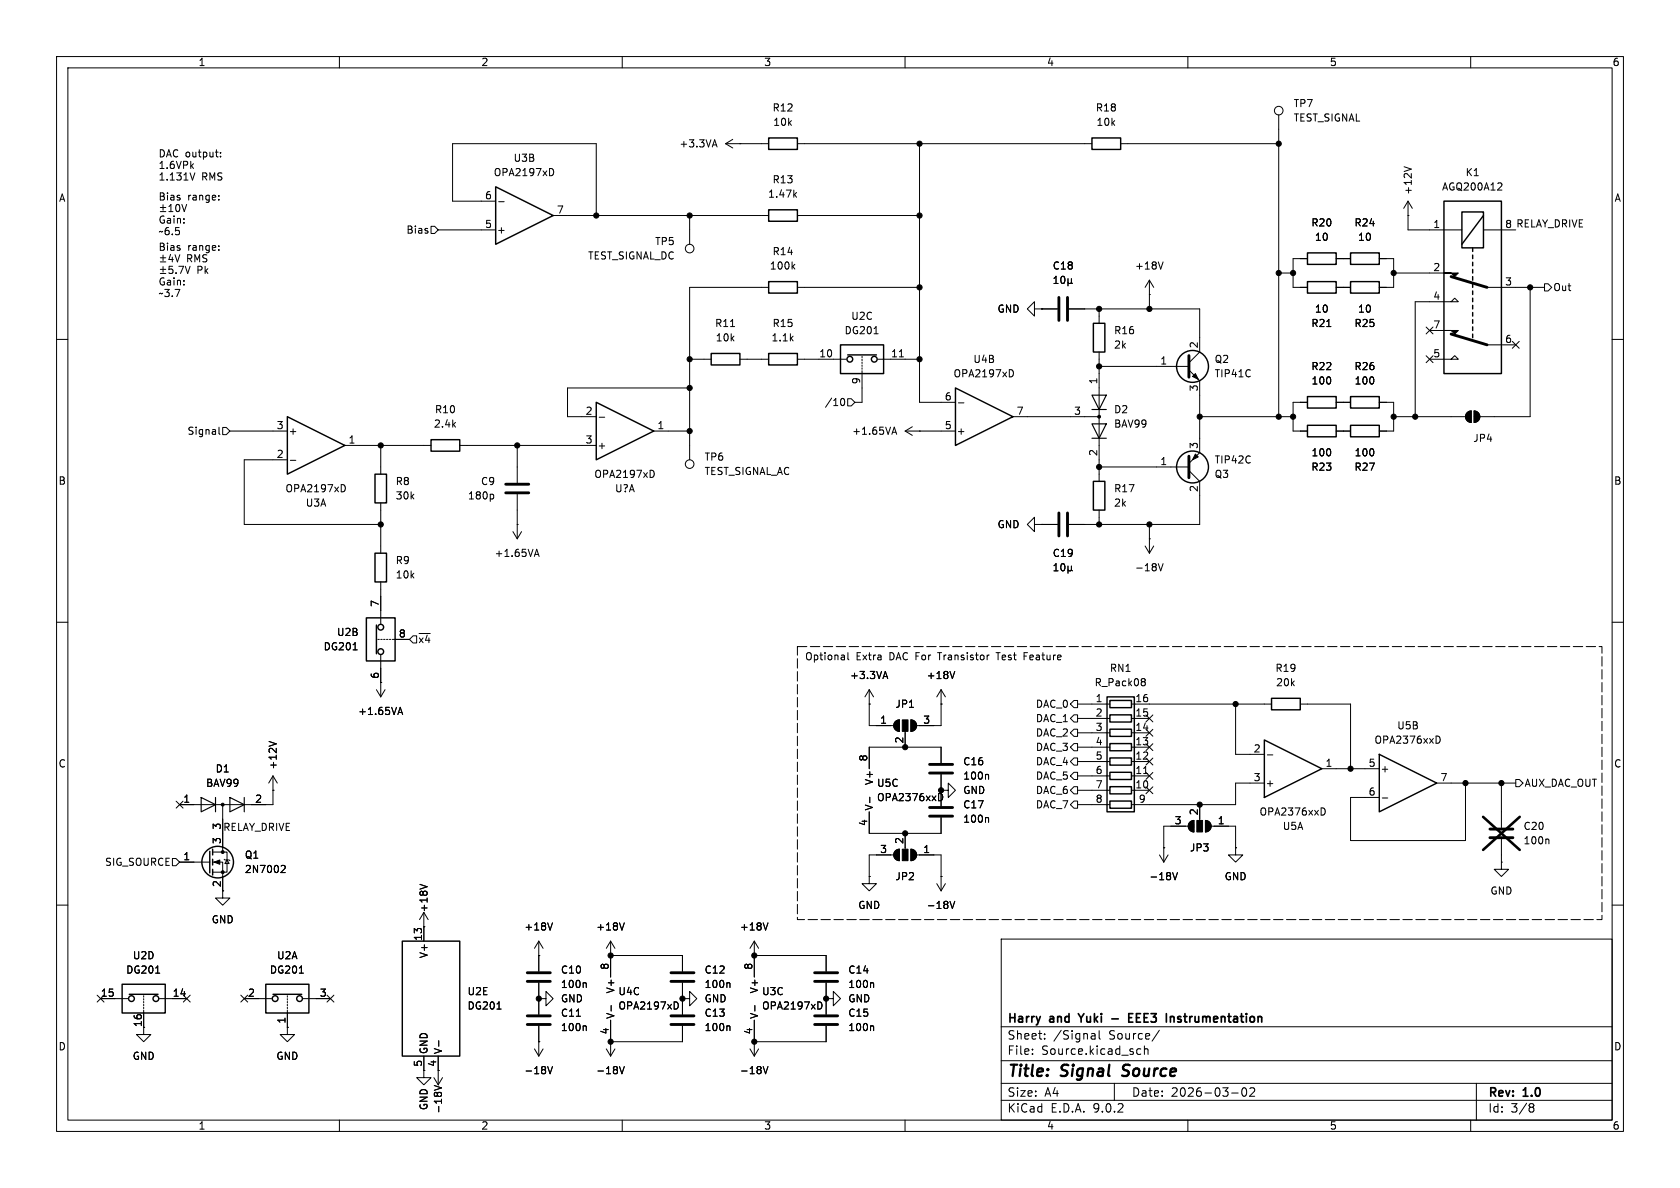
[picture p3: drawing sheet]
<svg xmlns="http://www.w3.org/2000/svg" width="297mm" height="210mm" viewBox="0 0 297 210" stroke-linecap="round" stroke-linejoin="round" font-family="sans-serif">
<g fill="none" stroke="#000" stroke-width=".18">
<path d="M10 10h277v190h-277zM12 12h273v186h-273zM60 10v2M110 10v2M160 10v2M210 10v2M260 10v2M28.3 36.7h1M28.3 37.4h1M28.8 36.2v1M29.9 37.4h.7M30.1 36.3l-.2 .2"/>
<path d="M30.2 36.1v1.3M31.1 36.4v.5l.1 .4 .2 .1 .3-.2v-.8M32.2 36.1l.4 1.3 .4-1.3M34.5 30.6l-.5 1.2M38.7 35.2v.2M38.7 34.6v.1M39 27.6v.1M39 27v.1M87.6 35.6h-7.6v-10.2h25.4v12.7M88.2 35.7h.9M97.5 29.8a.68 .68 0 0 1 .4 .6 .68 .68 0 0 1-.4 .7M97.8 38.1h38.1"/>
<path d="M121.9 38.1v5.1M126 25.6h.6M126.3 24.7l.5 1.3M128.3 25.4h7.6M128.3 25.4l1.2 .8M129.5 24.6l-1.2 .8M130.8 25.4h.1M140.5 34.4l.3 .5M140.8 34l-.5 .5M141 25.4h52M141 38.1h21.6M162.6 25.4v45.7h6.3"/>
<path d="M198.1 25.4h28M226.1 20.3v53.4M248.2 29.5l1.3 .4M248.9 38.1h.1M248.9 35.6l.8 1.2M248.9 35.6l-.7 1.2M248.9 35.6v5h9.5M265.3 32.3l.2 .3v.3l-.8 .7h.8M28.3 45.6h1M28.3 46.3h1M28.3 47.6h1M28.3 48.3h1"/>
<path d="M28.8 45.1v1M28.8 47.1v1M30.2 45l-.3 .9h.7M30.5 45.5v.8M30.5 47.1h-.6v.6l.1-.1h.5l.1 .2-.1 .4-.2 .1-.4-.1M30.9 45l.5 1.3 .4-1.3M31.1 48.2v.1M31.6 47.1h.9l-.6 1.2M32.8 47.1l.4 1.2 .4-1.2M38.7 43.5v.1M38.7 44.1v.2M76.2 40h.6l.7 .6-.7 .7h-.6z"/>
<path d="M77.5 40.6h10.1M129.1 57.7h.8M135.9 50.8h-14v30.5M140.2 47.1l.3 .5M140.5 46.7l-.5 .5M141 50.8h21.6M154.5 59h.7M182.9 54.6v-1.3l-1.3 1.3 1.3 1.3v-1.3h1.2M184.1 54.6h.1M184.1 54.6h2.8M186.3 49.2l.4-.4v1.3M186.3 50.1h.8"/>
<path d="M187.7 49l.1-.2a.68 .68 0 0 1 .5 .7 .68 .68 0 0 1-.5 .6l-.1-.1-.2-.4zM188.8 49.3v1.2M188.8 49.9l.2 .2h.2l.2-.2M189 54.6h23.1v7.6l-1.9 1.9M189.4 49.3v.6M189.4 49.9l.2 .2M194.3 54.6v2.6M203.2 52.1h.1M203.2 49.5v5.1M203.2 49.5l-.8 1.3M203.2 49.5l.8 1.3M205.6 46.3l-.4 1.3"/>
<path d="M226.1 48.3h2.5M231.1 45.7h-2.5v5.1h2.5M234.6 57.7h.7M236.2 45.7h2.6M236.2 50.8h2.6M243.8 45.7h2.6v5.1h-2.6M246.4 48.3h8.9M252.1 57.8l1.2 1.2M252.7 58.4h2.6M253.3 57.8l-1.2 1.2M256.5 53.3l.7-.6 .6 .6h-7.6v20.4M262.3 40.6h5.7"/>
<path d="M262.9 50.8h10.1M270.5 50.8v22.9h-8.9M273 50.2h.7l.6 .6-.6 .6h-.7zM10 60h2M38.7 75.5v1.1l.2 .2M39.4 75.6h.6l.6 .6-.6 .6h-.6zM40.6 76.2h10.2M61 78.7h15.2M67.3 78.7v5.1M81.3 78.7h24.1M91.4 78.7v6.6M105.9 73.8h1"/>
<path d="M115.6 76.2h6.3M121.9 68.6h-21.6v5.1h5.1M121.9 63.5h3.8M130.8 63.5h5.1M141 63.5h8.6M148.7 70.6l.2-.2a.68 .68 0 0 1 .4 .7 .68 .68 0 0 1-.4 .6l-.2-.1M149.9 70.5h.6l.6 .6-.6 .7h-.6zM152.4 65.5v5.6h-1.3M152.4 63v.2M152.4 63.5v.3M152.4 64v.3M152.4 64.5v.3"/>
<path d="M152.4 65v.3M155.2 63.5h7.4M157.7 76.8l.4-1.3 .4 1.3M157.8 76.4h.6M159 63.1h.7M160 76.2h8.9M160 76.2l1.3 .8M161.3 75.4l-1.3 .8M162.6 76.2h.1M169.4 71.2h1M178.7 65.3a.68 .68 0 0 1 .5 .7 .68 .68 0 0 1-.5 .6M179.1 73.7h15.2"/>
<path d="M194.3 62.2v22.9M194.3 64.8h15.9M210.2 65.4l1.9 1.9v12.7l-1.9 1.9M212.1 73.7h16.5M231.1 71.1h-2.5v5.1h2.5M236.2 71.1h2.6M236.2 76.2h2.6M243.8 71.1h2.6v5.1h-2.6M246.4 73.7h12.7M252.1 62.9l1.2 1.2M252.7 63.5h5.1l-.6-.6-.7 .6M253.3 62.9l-1.2 1.2"/>
<path d="M259.4 72.9l.7-.3v2.1a1.02 1.02 0 0 1-.9-.7 1.02 1.02 0 0 1 .2-1.1zM260.6 72.6a1.02 1.02 0 0 1 1 1.1 1.02 1.02 0 0 1-1 1zM262.9 61h5.1M267.4 60.4l1.2 1.2M268.6 60.4l-1.2 1.2M285 60h2M50.8 81.3h-7.6v11.4h24.1M51.3 81.4h1M60.6 85.7a.68 .68 0 0 1 .5 .6 .68 .68 0 0 1-.5 .6M67.3 88.9v8.9M87 87.4l.3 .2v.4l-.3 .2M90.7 94l.7 1.3"/>
<path d="M91.4 92.7h.1M91.4 87.4v7.9M92.2 94l-.8 1.3M94.5 98.4l.4-1.3 .4 1.3M94.6 98h.6M115.2 83.1a.68 .68 0 0 1 .5 .7 .68 .68 0 0 1-.5 .6M182.9 92.7v-1.3l-1.3 1.3 1.3 1.3v-1.3h1.2M184.1 92.7h.1M184.1 92.7h2.8M187.7 99.8l.1-.2a.68 .68 0 0 1 .5 .7 .68 .68 0 0 1-.5 .6l-.1-.1-.2-.4zM194.3 90.2v2.5M194.3 82.6h15.9"/>
<path d="M202.4 96.5l.8 1.3M203.2 95.3h.1M203.2 92.7v5.1M204 96.5l-.8 1.3M204.8 99.6l.4 1.3 .4-1.3M210.2 83.2l1.9 1.9v7.6h-23.1M10 110h2M62.4 114.9h.7M66.8 113h.3M67.3 102.9v7.3M67.3 115.8v7.4M67.3 113h.3"/>
<path d="M67.8 113h.3M68.3 113h.3M68.8 113h.3M69.3 113h3.1M73 112.4h.7v1.3h-.7l-.6-.7zM74.1 112h2M149.9 115.4v1.1l.2 .1M156.2 119.6h.6M156.5 118.7l.4 1.3M168.8 118.7l-.4 1.3M174.8 115.8h.1M176.1 115.4h.7"/>
<path d="M181 116h.5M181.6 115.4h-.6v1.2M186.3 100.9h.8M186.3 100l.4-.4v1.3M188.8 100.7l.2 .2h.2l.2-.2M188.8 100.1v1.2M189.4 100.7l.2 .2M189.4 100.1v.6M202 120h.2l.3 .2-.3 .3M285 110h2M47.6 131.1l1.2 .4M48.3 139.7h.1"/>
<path d="M48.3 137.2v5h-16.6M48.3 137.2l.7 1.2M48.3 137.2l-.8 1.2M66.5 121.9l.8 1.3M67.3 120.7h.1M68.1 121.9l-.8 1.3M70.3 126.3l.5-1.3 .4 1.3M70.5 125.9h.6M153.7 124.5h.1M153.7 121.9l-.8 1.3M153.7 121.9l.7 1.3M153.7 121.9v6.4h4.3"/>
<path d="M158.3 127.6l.7-.3v2a1.02 1.02 0 0 1-.9-.6 1.02 1.02 0 0 1 .2-1.1zM160 129.3v2.8M161 127.3a1.02 1.02 0 0 1 1 1 1.02 1.02 0 0 1-1 1zM166.4 124.5h.1M166.4 139.7h1.2v-1.3l1.3 1.3-1.3 1.3v-1.3M166.4 139.7h.1M166.4 134.9v-2.8h-12.7v3.8M166.4 121.9v6.4h-4.3M166.4 136.9v5.6M166.4 121.9l-.8 1.3M166.4 121.9l.7 1.3M174.6 136.9l.2 .2v.6"/>
<path d="M189.2 134.6l.7-.6h.6v1.3h-.6zM189.2 137.2l.7-.7h.6v1.3h-.6zM189.2 127l.7-.6h.6v1.2h-.6zM189.9 131.4h.6v1.3h-.6l-.7-.6zM189.9 128.9h.6v1.3h-.6l-.7-.7zM189.9 139.1h.6v1.2h-.6l-.7-.6zM189.9 123.8h.6v1.3h-.6l-.7-.6zM190.5 124.5h5.7M190.5 127h5.7M190.5 129.5h5.7M190.5 132.1h5.7M190.5 134.6h5.7"/>
<path d="M190.5 137.2h5.7M190.5 139.7h5.7M200 124.5h24.8M200 127h3.2M200 129.5h3.2M200 132.1h3.2M200 134.6h3.2M200 137.2h3.2M200 139.7h3.2M202 120.5h.2M202.2 136.7h.7M202.2 120.5l.3 .2v.3l-.1 .2h-.4"/>
<path d="M202.6 134l1.2 1.2M202.6 131.5l1.2 1.2M202.6 139.1l1.2 1.2M202.6 128.9l1.2 1.2M202.6 126.4l1.2 1.2M202.6 136.6l1.2 1.2M203.8 134l-1.2 1.2M203.8 131.5l-1.2 1.2M203.8 139.1l-1.2 1.2M203.8 128.9l-1.2 1.2M203.8 126.4l-1.2 1.2M203.8 136.6l-1.2 1.2"/>
<path d="M218.4 124.5v8.9h5.1M223.5 138.4h-5.1v3.8h-18.4M224 133.4h1M229.9 124.5h8.9v11.4M233.7 135.9h10.1M253.9 130.1a.64 .64 0 0 1 .7 .7 .64 .64 0 0 1-.7 .6M254 138.4h14M259.1 138.4v10.2h-20.3v-7.6h5M265.4 138.4v7.9M268 137.8h.6l.6 .6-.6 .7h-.6zM30.5 151.8h.6l.6 .6-.6 .6h-.6zM31.1 141.6l1.3 1.2"/>
<path d="M31.7 152.4h5.4M32.4 141.6l-1.3 1.2M37.6 152.4h1.8v6.4h1.2l-1.2 1.2-1.3-1.2h1.3M37.6 150.6h2.5v3.6h-2.5M39.4 142.2v8.4M39.6 151.9l.2 .1h.7l.1 .1M40.1 152l.4 .7h-.7zM49.9 153h.4l.1 .3-.8 .9h.8M74.2 156.3l1.3 .5M153.7 154.9v1.3h1.2l-1.2 1.3-1.3-1.3h1.3M153.7 154.9h.1M153.7 143.5v3.8h12.7v-2.8"/>
<path d="M153.8 140.9v1M158 151.1h-4.3v3.8M158.3 150.4l.7-.3v2a1.02 1.02 0 0 1-.9-.6 1.02 1.02 0 0 1 .2-1.1zM160 147.3v2.8M161 150.1a1.02 1.02 0 0 1 1 1 1.02 1.02 0 0 1-1 1zM162.1 151.1h4.3v6.4M165.6 156.2l.8 1.3M165.9 140.3a.64 .64 0 0 1 .8 .6 .64 .64 0 0 1-.8 .6M166.4 154.9h.1M167.1 156.2l-.7 1.3M167.9 159.3l.5 1.3 .4-1.3M174.6 144.5l.2 .2v.7"/>
<path d="M189.9 141.6h.6v1.3h-.6l-.7-.7zM190.5 142.2h5.7M205 151.1l.7 1.3M205.7 149.9h.1M206.5 151.1l-.8 1.3M207.3 154.2l.4 1.3 .5-1.3M210.1 146.1h-4.4v6.3M210.4 145.3l.7-.3v2.1a1.02 1.02 0 0 1-1-.7 1.02 1.02 0 0 1 .3-1.1zM212.1 142.2v2.8M213.1 145a1.02 1.02 0 0 1 1 1.1 1.02 1.02 0 0 1-1 1zM214.1 146.1h4.3v3.8M218.4 149.9v1.2h1.3l-1.3 1.3-1.2-1.3h1.2"/>
<path d="M218.4 149.9h.1M233.6 142.8a.64 .64 0 0 1 .7 .7 .64 .64 0 0 1-.7 .6M244.4 141.1h.9M265.4 152.4v1.3h1.3l-1.3 1.2-1.2-1.2h1.2M265.4 152.4h.1M265.4 148.3v4.1M273.6 148.3l.2 .2v.7M10 160h2M17.2 175.9l1.2 1.2M17.8 176.5h4.8M18.4 175.9l-1.2 1.2M25.4 178.6v4.3h1.3l-1.3 1.3-1.3-1.3h1.3"/>
<path d="M25.4 176v.3M25.4 176.5v.3M25.4 177v.3M25.4 177.5v.3M25.4 178.1v.2M27.5 172h.7M28.2 176.5h4.8M32.4 175.9l1.2 1.2M33.6 175.9l-1.2 1.2M42.6 175.9l1.2 1.2M43.2 176.5h4.8M43.8 175.9l-1.2 1.2"/>
<path d="M50.8 176v.3M50.8 176.5v.3M50.8 177v.3M50.8 177.5v.3M50.8 178.1v.2M50.8 178.6v3M52.9 172h.7M53.6 176.5h4.8M57.8 175.9l1.2 1.2M59 175.9l-1.2 1.2M74.9 163.8h.1M74.9 161.3v5.1"/>
<path d="M74.9 161.3l-.7 1.3M74.9 161.3l.8 1.3M87.9 178.4h.7M95.2 168.9h.1M95.2 176.5h1.3v-1.2l1.3 1.2-1.3 1.3v-1.3M95.2 176.5h.1M95.2 166.4v5.3M95.2 173.7v5.6M95.2 166.4l-.7 1.2M95.2 166.4l.8 1.2M97.7 163.1l-.5 1.3M101.9 179.6h.7"/>
<path d="M103.5 173.7l.1 .2v.7M107.9 168.9h.1M107.9 166.4v6.3M107.9 166.4l-.7 1.2M107.9 166.4l.8 1.2M107.9 168.9h12.7v2.8M108 177.8v.9M110.4 163.1l-.5 1.3M119.5 177.1a.68 .68 0 0 1 .4 .6 .68 .68 0 0 1-.4 .7M120.6 176.5h1.3v-1.2l1.3 1.2-1.3 1.3v-1.3M120.6 176.5h.1M120.6 173.7v5.6"/>
<path d="M128.9 173.7l.1 .2v.7M133.3 168.9h.1M133.3 166.4l-.7 1.2M133.3 166.4l.8 1.2M133.3 166.4v6.3M133.3 168.9h12.7v2.8M133.4 177.8v.9M135.8 163.1l-.5 1.3M144.9 177.1a.68 .68 0 0 1 .4 .6 .68 .68 0 0 1-.4 .7M146 176.5h1.3v-1.2l1.3 1.2-1.3 1.3v-1.3M146 176.5h.1M146 173.7v5.6"/>
<path d="M154.3 173.7l.1 .2v.7M177 166h108v32h-108zM285 160h2M50.8 181.6v1.3h1.3l-1.3 1.3-1.3-1.3h1.3M50.8 181.6h.1M60 198v2M74.9 189.2v1.3h1.3l-1.3 1.3-1.2-1.3h1.2M74.9 189.2h.1M74.9 186.7v2.5M76.7 190.5l.8 1.3M76.8 191.9l1.2 .4-1.2 .4M77.5 186.7v5.1"/>
<path d="M77.6 184v.9M78.2 190.5l-.7 1.3M94.5 185.4l.7 1.3M95.2 184.2h.1M95.2 181.4v5.3M96 185.4l-.8 1.3M96.8 188.5l.4 1.3 .5-1.3M103.5 181.3l.1 .2v.7M107.2 185.4l.7 1.3M107.9 184.2h.1M107.9 180.3v6.4M108.7 185.4l-.8 1.3"/>
<path d="M109.5 188.5l.4 1.3 .5-1.3M110 198v2M120.6 181.4v2.8h-12.7M128.9 181.3l.1 .2v.7M132.6 185.4l.7 1.3M133.3 184.2h.1M133.3 180.3v6.4M134.1 185.4l-.8 1.3M134.9 188.5l.4 1.3 .5-1.3M146 181.4v2.8h-12.7M154.3 181.3l.1 .2v.7M160 198v2"/>
<path d="M177 194.5h108M177 191.5h108M177 187.5h108M177 181.5h108M182.5 186.3v.1M182.5 185.5v.1M184.7 183.6v.1M184.7 182.8v.1M193.1 182.7h.3l.2 .2v.8M193.6 183.6l-.5 .1M193.6 183.1h-.5M194.3 182.2v1.3l.2 .2"/>
<path d="M197 191.5v3M201.1 186.3h.6M201.1 185.5h.6M202.3 185.5l.2-.1 .4 .1 .1 .9M202.3 184.9v1.5M205 182.1l-1.3 2M210 198v2M217.7 193.2h1.2M219.7 192.4l.2-.1a.81 .81 0 0 1 .6 .6 .81 .81 0 0 1-.3 .8l-.2 .1a.81 .81 0 0 1-.3-1.4zM221 192.4l.5-.1 .2 .1 .1 .3-.9 1.1h.9M260 198v2M261 191.5v6.5"/>
<path d="M270.6 195.1l.4 .1 .2 .2-.3 .3M270.6 195.7h.3M270.9 195.7l.2 .2 .1 .4-.2 .2-.4 .1"/>
<circle cx="226.1" cy="19.6" r=".76"/>
<circle cx="121.9" cy="43.9" r=".76"/>
<circle cx="121.9" cy="82" r=".76"/>
</g>
<path d="M198.4 190.1l.2 .1M198.7 188.4l-.2 .4 .1 .2" fill="none" stroke="#000" stroke-width=".4"/>
<path d="M190.6 179.2l.5 .8M199.6 179.9h.5M200.3 179.2h-.7v1.5h.7M207.3 179.7l.3 .2v.8M196.6 180.1h1.1" fill="none" stroke="#000" stroke-width=".3"/>
<g fill="none" stroke="#000" stroke-width=".51">
<path d="M187.2 52.6v4M188.7 52.6v4M256.5 48.9l6.4 1.9M256.5 59.1l6.4 1.9M210.2 62.9v3.8M89.4 85.6h4.1M89.4 87.1h4.1M187.2 90.7v4M188.7 90.7v4M210.2 80.6v3.9M164.3 135.1h4.1M164.3 136.7h4.1"/>
<path d="M164.3 142.7h4.1M164.3 144.3h4.1M263.4 146.6h4.1M263.4 148.1h4.1M93.2 172h4.1M93.2 173.5h4.1M93.2 179.6h4.1M118.6 172h4.1M118.6 173.5h4.1M118.6 179.6h4.1M144 172h4.1M144 173.5h4.1"/>
<path d="M144 179.6h4.1M93.2 181.1h4.1M118.6 181.1h4.1M144 181.1h4.1"/>
</g>
<path d="M193 69.9h2.6l-1.3 2.5zM193 72.4h2.6M193 74.9h2.6l-1.3 2.6zM193 77.5h2.6M35.6 141l2.5 1.2-2.5 1.3zM38.1 141v2.5M40.6 141l2.6 1.2-2.6 1.3zM43.2 141v2.5" fill="none" stroke="#000" stroke-width=".2"/>
<g fill="#000" stroke="#000" stroke-width=".18">
<path d="M255.3 48.3h2.5l-.6 .6-.7-.6zM255.3 58.4h2.5l-.6 .7-.7-.7zM210.8 66.5l.5-.5 .5 1.1zM259.4 72.9l.7-.3v2.1a1.02 1.02 0 0 1-.9-.7 1.02 1.02 0 0 1 .2-1.1zM260.6 72.6a1.02 1.02 0 0 1 1 1.1 1.02 1.02 0 0 1-1 1zM211.3 80.3l.5 .5-1 .5zM158.3 127.6l.7-.3v2a1.02 1.02 0 0 1-.9-.6 1.02 1.02 0 0 1 .2-1.1zM159.5 127.3h1v2h-1zM161 127.3a1.02 1.02 0 0 1 1 1 1.02 1.02 0 0 1-1 1zM37.8 152.4l1.1-.4v.8zM158.3 150.4l.7-.3v2a1.02 1.02 0 0 1-.9-.6 1.02 1.02 0 0 1 .2-1.1zM159.5 150.1h1v2h-1z"/>
<path d="M161 150.1a1.02 1.02 0 0 1 1 1 1.02 1.02 0 0 1-1 1zM210.4 145.3l.7-.3v2.1a1.02 1.02 0 0 1-1-.7 1.02 1.02 0 0 1 .3-1.1zM211.6 145h1v2.1h-1zM213.1 145a1.02 1.02 0 0 1 1 1.1 1.02 1.02 0 0 1-1 1z"/>
<circle cx="105.4" cy="38.1" r=".46"/>
<circle cx="121.9" cy="38.1" r=".46"/>
<circle cx="162.6" cy="38.1" r=".46"/>
<circle cx="162.6" cy="25.4" r=".46"/>
<circle cx="226.1" cy="25.4" r=".46"/>
<circle cx="162.6" cy="50.8" r=".46"/>
<circle cx="194.3" cy="54.6" r=".46"/>
<circle cx="203.2" cy="54.6" r=".46"/>
<circle cx="226.1" cy="48.3" r=".46"/>
<circle cx="228.6" cy="48.3" r=".46"/>
<circle cx="246.4" cy="48.3" r=".46"/>
<circle cx="270.5" cy="50.8" r=".46"/>
<circle cx="67.3" cy="78.7" r=".46"/>
<circle cx="91.4" cy="78.7" r=".46"/>
<circle cx="121.9" cy="63.5" r=".46"/>
<circle cx="121.9" cy="76.2" r=".46"/>
<circle cx="121.9" cy="68.6" r=".46"/>
<circle cx="162.6" cy="63.5" r=".46"/>
<circle cx="194.3" cy="64.8" r=".46"/>
<circle cx="194.3" cy="73.7" r=".25"/>
<circle cx="212.1" cy="73.7" r=".46"/>
<circle cx="226.1" cy="73.7" r=".46"/>
<circle cx="228.6" cy="73.7" r=".46"/>
<circle cx="246.4" cy="73.7" r=".46"/>
<circle cx="250.2" cy="73.7" r=".46"/>
<circle cx="67.3" cy="92.7" r=".46"/>
<circle cx="194.3" cy="82.6" r=".46"/>
<circle cx="194.3" cy="92.7" r=".46"/>
<circle cx="203.2" cy="92.7" r=".46"/>
<circle cx="160" cy="132.1" r=".46"/>
<circle cx="166.4" cy="139.7" r=".46"/>
<circle cx="218.4" cy="124.5" r=".46"/>
<circle cx="238.8" cy="135.9" r=".46"/>
<circle cx="259.1" cy="138.4" r=".46"/>
<circle cx="265.4" cy="138.4" r=".46"/>
<circle cx="39.4" cy="142.2" r=".25"/>
<circle cx="39.4" cy="154.2" r=".25"/>
<circle cx="39.4" cy="150.6" r=".25"/>
<circle cx="160" cy="147.3" r=".46"/>
<circle cx="212.1" cy="142.2" r=".46"/>
<circle cx="95.2" cy="176.5" r=".46"/>
<circle cx="107.9" cy="168.9" r=".46"/>
<circle cx="120.6" cy="176.5" r=".46"/>
<circle cx="133.3" cy="168.9" r=".46"/>
<circle cx="146" cy="176.5" r=".46"/>
<circle cx="107.9" cy="184.2" r=".46"/>
<circle cx="133.3" cy="184.2" r=".46"/>
</g>
<g fill="none" stroke="#000" stroke-width=".25">
<path d="M87.6 33l10.2 5.1-10.2 5.1zM135.9 37.1h5.1v2h-5.1zM135.9 24.4h5.1v2h-5.1zM193 24.4h5.1v2h-5.1zM255.3 35.6h10.1v30.4h-10.1zM258.4 37.5h3.9v6.3h-3.9zM262.3 38.1l-3.9 5.1M135.9 49.8h5.1v2h-5.1zM193.3 57.2h2v5h-2zM231.1 44.7h5.1v2h-5.1zM231.1 49.8h5.1v2h-5.1zM238.8 44.7h5v2h-5z"/>
<path d="M238.8 49.8h5v2h-5zM260.3 43.8v.7M260.3 45.1v.6M260.3 46.4v.6M260.3 47.6v.7M260.3 48.9v.6M260.3 50.2v.6M260.3 51.4v.7M260.3 52.7v.6M260.3 54v.6M260.3 55.2v.7M260.3 56.5v.7"/>
<path d="M260.3 57.8v.6M260.3 59.1v.6M50.8 73.7l10.2 5-10.2 5.1zM76.2 77.7h5.1v2.1h-5.1zM105.4 71.1l10.2 5.1-10.2 5.1zM125.7 62.5h5.1v2h-5.1zM135.9 62.5h5.1v2h-5.1zM148.6 61h7.6v5h-7.6zM149.9 62.7h5M168.9 68.6l10.2 5.1-10.2 5zM231.1 70.1h5.1v2h-5.1zM231.1 75.2h5.1v2h-5.1z"/>
<path d="M238.8 70.1h5v2h-5zM238.8 75.2h5v2h-5zM66.3 97.8h2v5.1h-2zM66.3 83.8h2v5.1h-2zM193.3 85.1h2v5.1h-2zM64.8 109.2h5v7.6h-5zM66.5 110.5v5.1M195.7 123.2h4.8v20.3h-4.8zM196.2 123.8h3.8v1.3h-3.8zM196.2 126.4h3.8v1.2h-3.8zM196.2 128.9h3.8v1.3h-3.8zM196.2 131.4h3.8v1.3h-3.8z"/>
<path d="M196.2 134h3.8v1.3h-3.8zM196.2 136.5h3.8v1.3h-3.8zM196.2 139.1h3.8v1.2h-3.8zM223.5 130.8l10.2 5.1-10.2 5.1zM224.8 123.4h5.1v2.1h-5.1zM243.8 133.4l10.2 5-10.2 5.1zM37.1 150.5v3.8M37.6 150.1v1M37.6 151.9v1M37.6 153.7v1M196.2 141.6h3.8v1.3h-3.8zM21.6 174h7.6v5.1h-7.6z"/>
<path d="M22.9 175.8h5M47 174h7.6v5.1h-7.6zM48.3 175.8h5M71.1 166.4h10.2v20.3h-10.2z"/>
<circle cx="150.2" cy="63.5" r=".51"/>
<circle cx="154.6" cy="63.5" r=".51"/>
<circle cx="210.8" cy="64.8" r="2.82"/>
<circle cx="210.8" cy="82.5" r="2.82"/>
<circle cx="67.3" cy="110.9" r=".51"/>
<circle cx="67.3" cy="115.2" r=".51"/>
<circle cx="38.5" cy="152.4" r="2.79"/>
<circle cx="23.2" cy="176.5" r=".51"/>
<circle cx="27.6" cy="176.5" r=".51"/>
<circle cx="48.6" cy="176.5" r=".51"/>
<circle cx="53" cy="176.5" r=".51"/>
</g>
<path d="M262.2 144.4l6.5 5.8M268.7 144.4l-6.5 5.8" fill="none" stroke="#000" stroke-width=".46"/>
<path d="M141 114.3h142.2v48.3h-142.2z" fill="none" stroke="#000" stroke-width=".18" stroke-dasharray="1.7 .6"/>
<g font-size="2.8">
<text x="178" y="190.9">Title:</text>
<text x="187.7" y="190.9">Signal</text>
<text x="199.3" y="190.9">Source</text>
</g>
<g font-size="2.1">
<text x="178" y="184">Sheet:</text>
<text x="178" y="181.2">Harry</text>
<text x="185.7" y="181.2">and</text>
<text x="186.2" y="184">/Signal</text>
<text x="191.5" y="181.2">Yuki</text>
<text x="196.1" y="184">Source/</text>
<text x="201.4" y="181.2">EEE3</text>
<text x="208.6" y="181.2">Instrumentation</text>
<text x="178" y="186.7">File:</text>
<text x="184.1" y="186.7">Source.kicad_sch</text>
<text x="178" y="196.9">KiCad</text>
<text x="178" y="194.1">Size:</text>
<text x="184.7" y="194.1">A4</text>
<text x="185.7" y="196.9">E.D.A.</text>
<text x="193.3" y="196.9">9.0.2</text>
<text x="200" y="194.1">Date:</text>
<text x="207" y="194.1">2026-03-02</text>
<text x="263" y="194.3">Rev:</text>
<text x="263" y="196.9">Id:</text>
<text x="267.1" y="196.9">3/8</text>
<text x="269.4" y="194.3">1.0</text>
</g>
<g font-size="1.8">
<text x="35" y="11.9">1</text>
<text x="85" y="11.9">2</text>
<text x="135" y="11.9">3</text>
<text x="185" y="11.9">4</text>
<text x="235" y="11.9">5</text>
<text x="285" y="11.9">6</text>
<text x="136.5" y="19.9">R12</text>
<text x="136.6" y="22.5">10k</text>
<text x="193.6" y="19.9">R18</text>
<text x="193.8" y="22.5">10k</text>
<text x="228.6" y="19.2">TP7</text>
<text x="228.6" y="21.7">TEST_SIGNAL</text>
<text x="27.9" y="28.1">DAC output:</text>
<text x="90.7" y="28.8">U3B</text>
<text x="120" y="26.3">+3.3VA</text>
<text x="10.3" y="35.9">A</text>
<text x="27.9" y="35.8">Bias</text>
<text x="27.9" y="30.2">1.6VPk</text>
<text x="27.9" y="32.2">1.131V</text>
<text x="33.2" y="35.8">range:</text>
<text x="35.6" y="32.2">RMS</text>
<text x="85.7" y="35.3">6</text>
<text x="87.2" y="31.3">OPA2197xD</text>
<text x="135.7" y="35.2">1.47k</text>
<text x="136.5" y="32.6">R13</text>
<text x="249.8" y="34.5" transform="rotate(-90 249.8 34.5)">+12V</text>
<text x="254.8" y="33.9">AGQ200A12</text>
<text x="259" y="31.3">K1</text>
<text x="285.3" y="35.9">A</text>
<text x="27.9" y="39.9">Gain:</text>
<text x="27.9" y="41.9">~6.5</text>
<text x="71.8" y="41.5">Bias</text>
<text x="85.7" y="40.4">5</text>
<text x="87.8" y="41.5">+</text>
<text x="98.4" y="37.8">7</text>
<text x="231.7" y="40.2">R20</text>
<text x="239.4" y="40.2">R24</text>
<text x="253.3" y="40.4">1</text>
<text x="266" y="40.4">8 RELAY_DRIVE</text>
<text x="27.9" y="44.7">Bias</text>
<text x="33" y="46.7">RMS</text>
<text x="33.2" y="44.7">range:</text>
<text x="103.9" y="46.1">TEST_SIGNAL_DC</text>
<text x="115.7" y="43.5">TP5</text>
<text x="136" y="47.9">100k</text>
<text x="136.5" y="45.3">R14</text>
<text x="186" y="47.9">C18</text>
<text x="200.6" y="47.9">+18V</text>
<text x="232.4" y="42.8">10</text>
<text x="240" y="42.8">10</text>
<text x="27.9" y="50.8">Gain:</text>
<text x="27.9" y="52.8">~3.7</text>
<text x="34.8" y="48.7">Pk</text>
<text x="253.3" y="48">2</text>
<text x="253.3" y="53.1">4</text>
<text x="266" y="50.5">3</text>
<text x="274.5" y="51.7">Out</text>
<text x="126.3" y="58">R11</text>
<text x="136.5" y="58">R15</text>
<text x="149.2" y="59.3">DG201</text>
<text x="150.4" y="56.7">U2C</text>
<text x="176.3" y="55.5">GND</text>
<text x="196.9" y="59.3">R16</text>
<text x="231.7" y="58">R21</text>
<text x="232.4" y="55.5">10</text>
<text x="239.4" y="58">R25</text>
<text x="240" y="55.5">10</text>
<text x="253.3" y="58.2">7</text>
<text x="126.4" y="60.6">10k</text>
<text x="136.3" y="60.6">1.1k</text>
<text x="144.7" y="63.2">10</text>
<text x="157.4" y="63.2">11</text>
<text x="172" y="64.4">U4B</text>
<text x="196.9" y="61.8">2k</text>
<text x="205" y="64.5">1</text>
<text x="211.8" y="61.7" transform="rotate(-90 211.8 61.7)">2</text>
<text x="214.6" y="64.4">Q2</text>
<text x="231.7" y="65.6">R22</text>
<text x="239.4" y="65.6">R26</text>
<text x="253.3" y="63.2">5</text>
<text x="266" y="60.7">6</text>
<text x="145.7" y="72">/10</text>
<text x="152.1" y="68" transform="rotate(-90 152.1 68)">9</text>
<text x="166.9" y="70.9">6</text>
<text x="168.5" y="66.9">OPA2197xD</text>
<text x="194.1" y="68" transform="rotate(-90 194.1 68)">1</text>
<text x="211.8" y="69.3" transform="rotate(-90 211.8 69.3)">3</text>
<text x="214.6" y="66.9">TIP41C</text>
<text x="231.8" y="68.2">100</text>
<text x="239.4" y="68.2">100</text>
<text x="33" y="77.1">Signal</text>
<text x="48.8" y="75.9">3</text>
<text x="50.9" y="77.1">+</text>
<text x="76.6" y="75.8">2.4k</text>
<text x="76.8" y="73.3">R10</text>
<text x="103.4" y="73.4">2</text>
<text x="116.1" y="75.9">1</text>
<text x="150.6" y="77.1">+1.65VA</text>
<text x="166.9" y="75.9">5</text>
<text x="169" y="77.1">+</text>
<text x="179.6" y="73.4">7</text>
<text x="189.8" y="73.4">3</text>
<text x="196.9" y="73.3">D2</text>
<text x="196.9" y="75.8">BAV99</text>
<text x="48.8" y="81">2</text>
<text x="61.5" y="78.5">1</text>
<text x="103.4" y="78.5">3</text>
<text x="105.5" y="79.6">+</text>
<text x="124.5" y="81.6">TP6</text>
<text x="194.1" y="80.7" transform="rotate(-90 194.1 80.7)">2</text>
<text x="205" y="82.3">1</text>
<text x="211.8" y="79.4" transform="rotate(-90 211.8 79.4)">3</text>
<text x="214.6" y="82.1">TIP42C</text>
<text x="231.7" y="83.4">R23</text>
<text x="231.8" y="80.9">100</text>
<text x="239.4" y="83.4">R27</text>
<text x="239.4" y="80.9">100</text>
<text x="260.4" y="78.3">JP4</text>
<text x="10.3" y="85.9">B</text>
<text x="50.4" y="87.2">OPA2197xD</text>
<text x="54" y="89.8">U3A</text>
<text x="69.9" y="86">R8</text>
<text x="69.9" y="88.5">30k</text>
<text x="82.6" y="88.5">180p</text>
<text x="84.9" y="86">C9</text>
<text x="105" y="84.7">OPA2197xD</text>
<text x="108.6" y="87.2">U?A</text>
<text x="124.5" y="84.2">TEST_SIGNAL_AC</text>
<text x="196.9" y="87.2">R17</text>
<text x="196.9" y="89.8">2k</text>
<text x="211.8" y="87.1" transform="rotate(-90 211.8 87.1)">2</text>
<text x="214.6" y="84.7">Q3</text>
<text x="285.3" y="85.9">B</text>
<text x="176.3" y="93.6">GND</text>
<text x="69.9" y="99.9">R9</text>
<text x="87.3" y="98.7">+1.65VA</text>
<text x="186" y="98.7">C19</text>
<text x="200.6" y="101.2">-18V</text>
<text x="67.1" y="107.4" transform="rotate(-90 67.1 107.4)">7</text>
<text x="69.9" y="102.5">10k</text>
<text x="59.5" y="112.6">U2B</text>
<text x="70.4" y="112.8">8</text>
<text x="73.9" y="113.9">~{x4}</text>
<text x="57.1" y="115.2">DG201</text>
<text x="142.2" y="117">Optional</text>
<text x="151.3" y="117">Extra</text>
<text x="157.3" y="117">DAC For</text>
<text x="166.3" y="117">Transistor</text>
<text x="176.9" y="117">Test</text>
<text x="181.9" y="117">Feature</text>
<text x="196.1" y="119">RN1</text>
<text x="225.4" y="119">R19</text>
<text x="67.1" y="120.1" transform="rotate(-90 67.1 120.1)">6</text>
<text x="150.2" y="120.2">+3.3VA</text>
<text x="158.2" y="125.3">JP1</text>
<text x="163.7" y="120.2">+18V</text>
<text x="183" y="125.3">DAC_0</text>
<text x="193.4" y="121.5">R_Pack08</text>
<text x="193.6" y="124.2">1</text>
<text x="200.6" y="124.2">16</text>
<text x="225.5" y="121.5">20k</text>
<text x="63.2" y="126.6">+1.65VA</text>
<text x="155.5" y="128">1</text>
<text x="159.8" y="131.5" transform="rotate(-90 159.8 131.5)">2</text>
<text x="163.1" y="128">3</text>
<text x="183" y="130.4">DAC_2</text>
<text x="183" y="127.9">DAC_1</text>
<text x="193.6" y="126.7">2</text>
<text x="193.6" y="129.3">3</text>
<text x="193.6" y="131.8">4</text>
<text x="200.6" y="126.7">15</text>
<text x="200.6" y="129.3">14</text>
<text x="200.6" y="131.8">13</text>
<text x="242.9" y="131.7">OPA2376xxD</text>
<text x="246.9" y="129.1">U5B</text>
<text x="10.3" y="135.9">C</text>
<text x="38" y="136.8">D1</text>
<text x="49.1" y="136.1" transform="rotate(-90 49.1 136.1)">+12V</text>
<text x="153.4" y="134.7" transform="rotate(-90 153.4 134.7)">8</text>
<text x="170.2" y="135.5">C16</text>
<text x="183" y="132.9">DAC_3</text>
<text x="183" y="135.5">DAC_4</text>
<text x="193.6" y="134.4">5</text>
<text x="193.6" y="136.9">6</text>
<text x="200.6" y="134.4">12</text>
<text x="200.6" y="136.9">11</text>
<text x="221.5" y="133.1">2</text>
<text x="234.2" y="135.6">1</text>
<text x="241.9" y="135.6">5</text>
<text x="244" y="136.8">+</text>
<text x="285.3" y="135.9">C</text>
<text x="32.3" y="142">1</text>
<text x="36.3" y="139.3">BAV99</text>
<text x="45" y="142">2</text>
<text x="154.5" y="143.4" transform="rotate(-90 154.5 143.4)">V-</text>
<text x="154.5" y="138.9" transform="rotate(-90 154.5 138.9)">V+</text>
<text x="154.9" y="141.8">OPA2376xxD</text>
<text x="154.9" y="139.3">U5C</text>
<text x="170.2" y="138">100n</text>
<text x="170.2" y="140.6">GND</text>
<text x="170.2" y="143.1">C17</text>
<text x="183" y="140.6">DAC_6</text>
<text x="183" y="143.1">DAC_7</text>
<text x="183" y="138">DAC_5</text>
<text x="193.6" y="139.4">7</text>
<text x="193.6" y="142">8</text>
<text x="200.6" y="139.4">10</text>
<text x="201.2" y="142">9</text>
<text x="221.5" y="138.2">3</text>
<text x="223.6" y="139.3">+</text>
<text x="241.9" y="140.7">6</text>
<text x="254.6" y="138.2">7</text>
<text x="269.4" y="139.3">AUX_DAC_OUT</text>
<text x="39.1" y="149.3" transform="rotate(-90 39.1 149.3)">3</text>
<text x="39.1" y="146.8" transform="rotate(-90 39.1 146.8)">3</text>
<text x="39.4" y="147">RELAY_DRIVE</text>
<text x="153.4" y="146.1" transform="rotate(-90 153.4 146.1)">4</text>
<text x="159.8" y="149.3" transform="rotate(-90 159.8 149.3)">2</text>
<text x="170.2" y="145.6">100n</text>
<text x="207.6" y="145.8">3</text>
<text x="211.8" y="144.2" transform="rotate(-90 211.8 144.2)">2</text>
<text x="215.2" y="145.8">1</text>
<text x="222.6" y="144.4">OPA2376xxD</text>
<text x="226.7" y="146.9">U5A</text>
<text x="269.2" y="149.5">100n</text>
<text x="269.2" y="146.9">C20</text>
<text x="18.5" y="153.3">SIG_SOURCE</text>
<text x="32.3" y="152.1">1</text>
<text x="43.2" y="152">Q1</text>
<text x="43.2" y="154.5">2N7002</text>
<text x="155.5" y="150.9">3</text>
<text x="158.2" y="155.8">JP2</text>
<text x="163.1" y="150.9">1</text>
<text x="203.1" y="155.8">-18V</text>
<text x="210.3" y="150.7">JP3</text>
<text x="216.4" y="155.8">GND</text>
<text x="39.1" y="156.9" transform="rotate(-90 39.1 156.9)">2</text>
<text x="75.8" y="161.4" transform="rotate(-90 75.8 161.4)">+18V</text>
<text x="151.6" y="160.9">GND</text>
<text x="163.7" y="160.9">-18V</text>
<text x="263.4" y="158.3">GND</text>
<text x="37.3" y="163.4">GND</text>
<text x="74.7" y="166.4" transform="rotate(-90 74.7 166.4)">13</text>
<text x="92.6" y="164.7">+18V</text>
<text x="105.3" y="164.7">+18V</text>
<text x="130.7" y="164.7">+18V</text>
<text x="22.2" y="172.3">DG201</text>
<text x="23.4" y="169.8">U2D</text>
<text x="47.6" y="172.3">DG201</text>
<text x="48.9" y="169.8">U2A</text>
<text x="75.8" y="169.5" transform="rotate(-90 75.8 169.5)">V+</text>
<text x="99.1" y="172.3">C10</text>
<text x="107.7" y="171.5" transform="rotate(-90 107.7 171.5)">8</text>
<text x="124.5" y="172.3">C12</text>
<text x="133.1" y="171.5" transform="rotate(-90 133.1 171.5)">8</text>
<text x="149.9" y="172.3">C14</text>
<text x="17.7" y="176.3">15</text>
<text x="30.4" y="176.3">14</text>
<text x="43.7" y="176.3">2</text>
<text x="56.4" y="176.3">3</text>
<text x="82.6" y="178.7">DG201</text>
<text x="82.6" y="176.1">U2E</text>
<text x="99.1" y="174.9">100n</text>
<text x="99.1" y="177.4">GND</text>
<text x="99.1" y="179.9">C11</text>
<text x="108.8" y="175.7" transform="rotate(-90 108.8 175.7)">V+</text>
<text x="109.2" y="176.1">U4C</text>
<text x="109.2" y="178.7">OPA2197xD</text>
<text x="124.5" y="177.4">GND</text>
<text x="124.5" y="174.9">100n</text>
<text x="124.5" y="179.9">C13</text>
<text x="134.2" y="175.7" transform="rotate(-90 134.2 175.7)">V+</text>
<text x="134.6" y="176.1">U3C</text>
<text x="134.6" y="178.7">OPA2197xD</text>
<text x="149.9" y="174.9">100n</text>
<text x="149.9" y="177.4">GND</text>
<text x="149.9" y="179.9">C15</text>
<text x="10.3" y="185.9">D</text>
<text x="25.1" y="181.7" transform="rotate(-90 25.1 181.7)">16</text>
<text x="50.5" y="181" transform="rotate(-90 50.5 181)">1</text>
<text x="99.1" y="182.5">100n</text>
<text x="107.7" y="183" transform="rotate(-90 107.7 183)">4</text>
<text x="108.8" y="180.2" transform="rotate(-90 108.8 180.2)">V-</text>
<text x="124.5" y="182.5">100n</text>
<text x="133.1" y="183" transform="rotate(-90 133.1 183)">4</text>
<text x="134.2" y="180.2" transform="rotate(-90 134.2 180.2)">V-</text>
<text x="149.9" y="182.5">100n</text>
<text x="285.3" y="185.9">D</text>
<text x="23.4" y="187.6">GND</text>
<text x="48.8" y="187.6">GND</text>
<text x="74.7" y="188.7" transform="rotate(-90 74.7 188.7)">5</text>
<text x="75.8" y="186.4" transform="rotate(-90 75.8 186.4)">GND</text>
<text x="77.2" y="188.7" transform="rotate(-90 77.2 188.7)">4</text>
<text x="78.3" y="186.4" transform="rotate(-90 78.3 186.4)">V-</text>
<text x="92.6" y="190.1">-18V</text>
<text x="105.3" y="190.1">-18V</text>
<text x="130.7" y="190.1">-18V</text>
<text x="75.8" y="196.3" transform="rotate(-90 75.8 196.3)">GND</text>
<text x="78.3" y="197" transform="rotate(-90 78.3 197)">-18V</text>
<text x="35" y="199.9">1</text>
<text x="85" y="199.9">2</text>
<text x="135" y="199.9">3</text>
<text x="185" y="199.9">4</text>
<text x="235" y="199.9">5</text>
<text x="285" y="199.9">6</text>
</g>
</svg>
